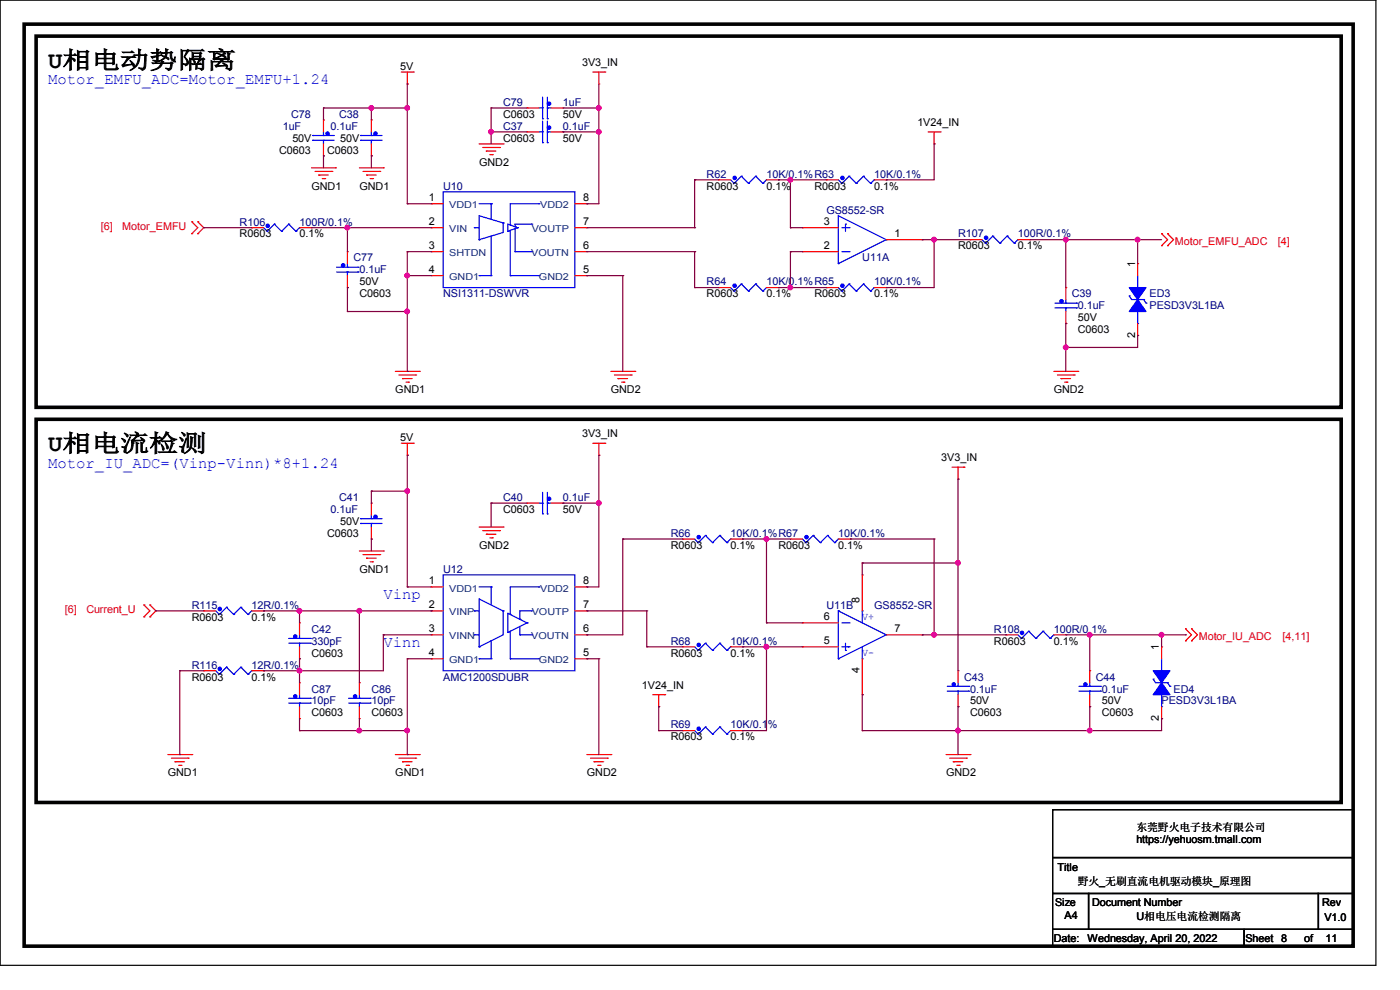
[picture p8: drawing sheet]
<svg xmlns="http://www.w3.org/2000/svg" width="297mm" height="210mm" viewBox="0 0 297 210" stroke-linecap="round" stroke-linejoin="round" font-family="sans-serif">
<path d="M0 0h291.9v204.8h-291.9zM223.3 171.7h63.8v10.2h-63.8zM223.3 181.9h63.8v7.6h-63.8zM223.3 189.5h7.6v7.6h-7.6zM223.3 197.1h40.6v3.6h-40.6zM230.9 189.5h48.8v7.6h-48.8zM263.9 197.1h23.2v3.6h-23.2zM279.7 189.5h7.4v7.6h-7.4z" fill="none" stroke="#000" stroke-width=".25"/>
<path d="M5.1 5.1h282v195.6h-282zM7.7 7.7h276.8v78.7h-276.8zM7.7 88.9h276.8v81.3h-276.8z" fill="none" stroke="#000" stroke-width=".76"/>
<g fill="none" stroke="#f00" stroke-width=".25">
<path d="M85.1 15.3h2.6M86.4 17.8h.1M86.4 15.3v2.5M87.7 15.3h.1M125.8 15.3h2.5M127 17.8h.1M127 15.3v2.5M128.3 15.3h.1M66.1 35.6h5.1M66.8 36.4h3.6M67.6 37.1h.1M67.6 37.1h2"/>
<path d="M68.4 37.9h.5M68.9 37.9h.1M70.4 36.4h.1M71.2 35.6h.1M76.2 35.6h5.1M77 36.4h3.6M77.8 37.1h.1M77.8 37.1h2M78.5 37.9h.5M79 37.9h.1M80.6 36.4h.1M81.3 35.6h.1"/>
<path d="M101.6 30.5h5.1M102.4 31.3h3.6M103.2 32h.1M103.2 32h2M103.9 32.8h.5M104.4 32.8h.1M106 31.3h.1M106.7 30.5h.1M196.9 28h2.5M198.2 30.5h.1M198.2 28v2.5M199.4 28h.1"/>
<path d="M40.7 49.6h.1M40.7 47h.1M40.7 47l1.3 1.3-1.3 1.3M42 47h.1M42 49.6h.1M42 47l1.2 1.3-1.2 1.3M246.4 49.6h.1M246.4 52.1h.1M246.4 49.6l1.3 1.2-1.3 1.3M247.7 49.6h.1M247.7 52.1h.1M247.7 49.6l1.3 1.2-1.3 1.3"/>
<path d="M83.9 78.8h5M84.6 79.5h3.6M88.2 79.5h.1M88.9 78.8h.1M129.6 78.8h5.1M130.3 79.5h3.6M133.9 79.5h.1M134.7 78.8h.1M223.6 78.8h5M224.3 79.5h3.6M227.9 79.5h.1M228.6 78.8h.1"/>
<path d="M85.1 94h2.6M85.4 80.3h.1M85.4 80.3h2M86.1 81.1h.6M86.4 96.6h.1M86.4 94v2.6M86.7 81.1h.1M87.7 94h.1M125.8 94h2.5M127 96.6h.1M127 94v2.6M128.3 94h.1"/>
<path d="M131.1 80.3h.1M131.1 80.3h2M131.9 81.1h.5M132.4 81.1h.1M202 99.1h2.5M203.2 99.1v2.5M204.5 99.1h.1M225.1 80.3h.1M225.1 80.3h2M225.8 81.1h.6M226.4 81.1h.1M76.2 116.9h5.1"/>
<path d="M77 117.6h3.6M77.8 118.4h.1M77.8 118.4h2M78.5 119.2h.5M79 119.2h.1M80.6 117.6h.1M81.3 116.9h.1M101.6 111.8h5.1M102.4 112.6h3.6M103.2 113.3h.1M103.2 113.3h2M103.9 114.1h.5"/>
<path d="M104.4 114.1h.1M106 112.6h.1M106.7 111.8h.1M203.2 101.6h.1M30.5 130.9h.1M30.5 128.3h.1M30.5 128.3l1.3 1.3-1.3 1.3M31.8 128.3h.1M31.8 130.9h.1M31.8 128.3l1.3 1.3-1.3 1.3M251.5 133.4h.1M251.5 135.9h.1"/>
<path d="M251.5 133.4l1.3 1.3-1.3 1.2M252.8 133.4h.1M252.8 135.9h.1M252.8 133.4l1.2 1.3-1.2 1.2M138.5 147.4h2.5M139.7 149.9h.1M139.7 147.4v2.5M141 147.4h.1M35.6 160.1h5.1M36.4 160.8h3.5M37.1 161.6h.1M37.1 161.6h2.1"/>
<path d="M37.9 162.3h.5M38.4 162.3h.1M39.9 160.8h.1M40.7 160.1h.1M83.9 160.1h5M84.6 160.8h3.6M85.4 161.6h.1M85.4 161.6h2M86.1 162.3h.6M86.7 162.3h.1M88.2 160.8h.1M88.9 160.1h.1"/>
<path d="M124.5 160.1h5.1M125.3 160.8h3.5M126 161.6h.1M126 161.6h2.1M126.8 162.3h.5M127.3 162.3h.1M128.8 160.8h.1M129.6 160.1h.1M200.7 160.1h5.1M201.5 160.8h3.5M202.2 161.6h.1M202.2 161.6h2.1"/>
<path d="M203 162.3h.5M203.5 162.3h.1M205 160.8h.1M205.8 160.1h.1"/>
</g>
<path d="M246.4 139.7v2.6M245.2 144.8h2.5M246.4 142.3h.1M246.4 149.9h.1M246.4 147.4v2.5M247.7 144.8h.1" fill="none" stroke="#00f" stroke-width=".25"/>
<path d="M244.6 142.3h3.6l-1.8 2.5z" fill-rule="evenodd" fill="#00f"/>
<path d="M244.6 142.3h3.6l-1.8 2.5zM244.6 144.1h.1M244.6 144.1l.6 .7M247.7 144.8l.5 .8M248.2 145.6h.1" fill="none" stroke="#00f" stroke-width=".25"/>
<path d="M246.4 144.8l1.8 2.6h-3.6z" fill-rule="evenodd" fill="#00f"/>
<path d="M76.5 111h.1M76.5 110h.1M76.5 111h4.6M76.5 110h4.6M78.8 111h.1M78.8 111v.8M246.4 144.8l1.8 2.6h-3.6z" fill="none" stroke="#00f" stroke-width=".25"/>
<path d="M246.4 137.2h.1M246.4 137.2v2.5M246.4 152.4h.1M246.4 149.9v2.5" fill="none" stroke="#f00" stroke-width=".25"/>
<circle cx="79.6" cy="109.6" r=".36" fill="#00f"/>
<g fill="none" stroke="#00f" stroke-width=".25">
<path d="M76.5 29.8h.1M76.5 28.7h.1M76.5 29.8h4.6M76.5 28.7h4.6M78.8 29.8h.1M78.8 29.8v.7M78.8 110h.1M78.8 109.3v.7"/>
<circle cx="79.6" cy="109.6" r=".36"/>
</g>
<path d="M78.8 106.7h.1M78.8 114.3h.1M78.8 106.7v2.6M78.8 111.8v2.5" fill="none" stroke="#f00" stroke-width=".25"/>
<circle cx="79.6" cy="28.3" r=".36" fill="#00f"/>
<g fill="none" stroke="#00f" stroke-width=".25">
<path d="M78.8 28.7h.1M78.8 28v.7M177.8 38.1l.8 .8M178.6 38.9h.1M180.1 37.4h.1M180.1 37.4l-1.5 1.5M180.1 37.4l1.6 1.5M181.7 38.9h.1M183.2 37.4h.1M183.2 37.4l-1.5 1.5M183.2 37.4l1.5 1.5M184.7 38.9h.1"/>
<path d="M185.5 38.1h.1M185.5 38.1l-.8 .8M177.8 139.7h.1M177.8 129.6h.1M177.8 129.6v10.1M177.8 129.6l10.2 5.1M178.6 132.1h1.5M178.6 137.2h1.5M179.4 138h.1M179.4 136.4v1.6M179.9 137.2h.1M180.1 132.1h.1"/>
<path d="M180.1 137.2h.1M182.9 129.6h.1M182.9 139.7h.1M182.9 129.6v2.5M182.9 137.2v2.5M188 134.7h.1M188 134.7l-10.2 5"/>
<circle cx="79.6" cy="28.3" r=".36"/>
</g>
<g fill="none" stroke="#f00" stroke-width=".25">
<path d="M78.8 25.4h.1M78.8 33.1h.1M78.8 25.4v2.6M78.8 30.5v2.6M170.2 137.2h.1M170.2 132.1h.1M170.2 137.2h7.6M170.2 132.1h7.6M182.9 122h.1M182.9 122v7.6M182.9 139.7v7.7M188 134.7h7.6"/>
<path d="M195.6 134.7h.1M182.9 147.4h.1"/>
</g>
<circle cx="178.7" cy="37.7" r=".36" fill="#00f"/>
<g fill="none" stroke="#00f" stroke-width=".25">
<path d="M71.4 57.7h4.6M71.4 56.7h4.6M73.7 57.7h.1M73.7 57.7v.8M76 57.7h.1M76 56.7h.1M94 122h28v20.3h-28zM100.6 134.7h.1M100.6 129.6h.1M100.6 134.7h1M100.6 129.6h1M101.6 137.2h.1"/>
<path d="M101.6 139.7h.1M101.6 124.5h2.6M101.6 139.7h2.6M104.2 124.5h.1M104.2 139.7h.1M104.2 124.5v3.8M104.2 135.9v3.8M106.7 129.6h.1M106.7 129.6l-5.1-2.6v10.2M106.7 129.6v5.1l-5.1 2.5M107.7 134.2h.1M108.2 130.3h.1"/>
<path d="M108.2 139.7h.1M108.2 139.7h6.1M108.2 133.9v5.8M110.3 134.7h.1M110.3 131.4h.1M110.3 134.7h2.5M110.3 132.9v1.8M111.8 132.1h.1M111.8 132.1l-4.1-2v4.1M111.8 132.1l-4.1 2.1M112.8 134.7h.1M112.8 129.6h.1"/>
<path d="M112.8 129.6h-2.5v1.8M114.3 124.5h.1M114.3 139.7h.1M114.3 124.5h-6.1v5.8"/>
<circle cx="178.7" cy="37.7" r=".36"/>
</g>
<g fill="none" stroke="#f00" stroke-width=".25">
<path d="M175.3 38.1h.1M175.3 38.1h2.5M185.5 38.1h2.5M188 38.1h.1M91.5 124.5h.1M91.5 129.6h.1M91.5 134.7h.1M91.5 139.7h.1M91.5 124.5h2.5M91.5 129.6h2.5M91.5 134.7h2.5M91.5 139.7h2.5"/>
<path d="M122 124.5h2.5M122 129.6h2.5M122 134.7h2.5M122 139.7h2.5M124.5 139.7h.1M124.5 134.7h.1M124.5 129.6h.1M124.5 124.5h.1"/>
</g>
<circle cx="72.8" cy="56.3" r=".36" fill="#00f"/>
<g fill="none" stroke="#00f" stroke-width=".25">
<path d="M73.7 56.7h.1M73.7 55.9v.8M147.4 114.3l.7 .8M148.1 115.1h.1M149.6 113.6h.1M149.6 113.6l-1.5 1.5M149.6 113.6l1.6 1.5M151.2 115.1h.1M152.7 113.6h.1M152.7 113.6l-1.5 1.5M152.7 113.6l1.5 1.5M154.2 115.1h.1"/>
<path d="M155 114.3h.1M155 114.3l-.8 .8"/>
<circle cx="72.8" cy="56.3" r=".36"/>
</g>
<path d="M73.7 53.4h.1M73.7 53.4v2.5M73.7 58.5v2.5M73.7 61h.1" fill="none" stroke="#f00" stroke-width=".25"/>
<circle cx="148.2" cy="113.9" r=".36" fill="#00f"/>
<g fill="none" stroke="#00f" stroke-width=".25">
<path d="M241.3 58.5v2.5M240.1 63.5h2.5M241.3 61h.1M241.3 68.6h.1M241.3 66.1v2.5M242.6 63.5h.1"/>
<circle cx="148.2" cy="113.9" r=".36"/>
</g>
<path d="M144.8 114.3h.1M144.8 114.3h2.6M155 114.3h2.5M157.5 114.3h.1" fill="none" stroke="#f00" stroke-width=".25"/>
<path d="M239.6 61h3.5l-1.8 2.5z" fill-rule="evenodd" fill="#00f"/>
<path d="M239.6 61h3.5l-1.8 2.5zM239.6 62.8h.1M239.6 62.8l.5 .7M242.6 63.5l.5 .8M243.1 64.3h.1" fill="none" stroke="#00f" stroke-width=".25"/>
<path d="M241.3 63.5l1.8 2.6h-3.5z" fill-rule="evenodd" fill="#00f"/>
<g fill="none" stroke="#00f" stroke-width=".25">
<path d="M241.3 63.5l1.8 2.6h-3.5zM147.4 137.2l.7 .8M148.1 138h.1M149.6 136.4h.1M149.6 136.4l-1.5 1.6M149.6 136.4l1.6 1.6M151.2 138h.1M152.7 136.4h.1M152.7 136.4l-1.5 1.6M152.7 136.4l1.5 1.6M154.2 138h.1M155 137.2h.1"/>
<path d="M155 137.2l-.8 .8"/>
</g>
<path d="M241.3 55.9h.1M241.3 55.9v2.6M241.3 71.2h.1M241.3 68.6v2.6" fill="none" stroke="#f00" stroke-width=".25"/>
<circle cx="148.2" cy="136.8" r=".36" fill="#00f"/>
<g fill="none" stroke="#00f" stroke-width=".25">
<path d="M61.3 149.1h4.5M61.3 148.1h4.5M63.5 149.1h.1M63.5 149.1v.8M65.8 149.1h.1M65.8 148.1h.1"/>
<circle cx="148.2" cy="136.8" r=".36"/>
</g>
<path d="M144.8 137.2h.1M144.8 137.2h2.6M155 137.2h2.5M157.5 137.2h.1" fill="none" stroke="#f00" stroke-width=".25"/>
<circle cx="62.6" cy="147.7" r=".36" fill="#00f"/>
<g fill="none" stroke="#00f" stroke-width=".25">
<path d="M223.8 65.3h4.6M223.8 64.3h4.6M226.1 65.3h.1M226.1 65.3v.8M228.4 65.3h.1M228.4 64.3h.1M63.5 148.1h.1M63.5 147.4v.7"/>
<circle cx="62.6" cy="147.7" r=".36"/>
</g>
<path d="M63.5 144.8h.1M63.5 152.4h.1M63.5 144.8v2.6M63.5 149.9v2.5" fill="none" stroke="#f00" stroke-width=".25"/>
<circle cx="225.2" cy="63.9" r=".36" fill="#00f"/>
<g fill="none" stroke="#00f" stroke-width=".25">
<path d="M226.1 64.3h.1M226.1 63.5v.8M170.2 114.3l.8 .8M171 115.1h.1M172.5 113.6h.1M172.5 113.6l-1.5 1.5M172.5 113.6l1.5 1.5M174 115.1h.1M175.6 113.6h.1M175.6 113.6l-1.6 1.5M175.6 113.6l1.5 1.5M177.1 115.1h.1"/>
<path d="M177.8 114.3h.1M177.8 114.3l-.7 .8"/>
<circle cx="225.2" cy="63.9" r=".36"/>
</g>
<path d="M226.1 61h.1M226.1 68.6h.1M226.1 61v2.5M226.1 66.1v2.5" fill="none" stroke="#f00" stroke-width=".25"/>
<circle cx="171.1" cy="113.9" r=".36" fill="#00f"/>
<g fill="none" stroke="#00f" stroke-width=".25">
<path d="M215.9 134.7l.8 .7M216.7 135.4h.1M218.2 133.9h.1M218.2 133.9l-1.5 1.5M218.2 133.9l1.6 1.5M219.8 135.4h.1M221.3 133.9h.1M221.3 133.9l-1.5 1.5M221.3 133.9l1.5 1.5M222.8 135.4h.1M223.6 134.7h.1M223.6 134.7l-.8 .7"/>
<circle cx="171.1" cy="113.9" r=".36"/>
</g>
<path d="M167.7 114.3h.1M167.7 114.3h2.5M177.8 114.3h2.6M180.4 114.3h.1" fill="none" stroke="#f00" stroke-width=".25"/>
<circle cx="216.8" cy="134.3" r=".36" fill="#00f"/>
<g fill="none" stroke="#00f" stroke-width=".25">
<path d="M208.3 50.8l.8 .8M209.1 51.6h.1M210.6 50.1h.1M210.6 50.1l-1.5 1.5M210.6 50.1l1.5 1.5M212.1 51.6h.1M213.7 50.1h.1M213.7 50.1l-1.6 1.5M213.7 50.1l1.5 1.5M215.2 51.6h.1M215.9 50.8h.1M215.9 50.8l-.7 .8"/>
<circle cx="216.8" cy="134.3" r=".36"/>
</g>
<path d="M213.4 134.7h.1M213.4 134.7h2.5M223.6 134.7h2.5M226.1 134.7h.1" fill="none" stroke="#f00" stroke-width=".25"/>
<circle cx="209.2" cy="50.4" r=".36" fill="#00f"/>
<g fill="none" stroke="#00f" stroke-width=".25">
<path d="M94 40.7h28v20.3h-28zM100.6 48.3h.1M100.6 48.3h1M101.6 50.8h.1M101.6 58.5h.1M101.6 43.2h2.6M101.6 58.5h2.6M104.2 43.2h.1M104.2 58.5h.1M104.2 43.2v3.3M104.2 50.1v8.4M106.7 47.3h.1"/>
<path d="M106.7 47.3l-5.1-1.5v5M106.7 47.3v2l-5.1 1.5M107.7 49.1h.1M108.2 47.8h.1M108.2 58.5h.1M108.2 58.5h6.1M108.2 48.8v9.7M109.3 53.4h.1M109.3 48h.1M109.3 48.6v4.8M109.3 53.4h3.5M109.8 48.3h.1"/>
<path d="M109.8 48.3l-2.1-.8v1.6M109.8 48.3l-2.1 .8M112.8 53.4h.1M112.8 47.5h.1M112.8 47.5h-3.5v.5M114.3 43.2h.1M114.3 58.5h.1M114.3 43.2h-6.1v4.6M45.8 129.6l.7 .7M46.5 130.3h.1M48 128.8h.1M48 128.8l-1.5 1.5"/>
<path d="M48 128.8l1.6 1.5M49.6 130.3h.1M51.1 128.8h.1M51.1 128.8l-1.5 1.5M51.1 128.8l1.5 1.5M52.6 130.3h.1M53.4 129.6h.1M53.4 129.6l-.8 .7"/>
<circle cx="209.2" cy="50.4" r=".36"/>
</g>
<g fill="none" stroke="#f00" stroke-width=".25">
<path d="M91.5 43.2h.1M91.5 48.3h.1M91.5 53.4h.1M91.5 58.5h.1M91.5 43.2h2.5M91.5 48.3h2.5M91.5 53.4h2.5M91.5 58.5h2.5M122 43.2h2.5M122 48.3h2.5M122 53.4h2.5M122 58.5h2.5"/>
<path d="M124.5 58.5h.1M124.5 53.4h.1M124.5 48.3h.1M124.5 43.2h.1M205.8 50.8h.1M205.8 50.8h2.5M215.9 50.8h2.6M218.5 50.8h.1"/>
</g>
<circle cx="46.6" cy="129.2" r=".36" fill="#00f"/>
<g fill="none" stroke="#00f" stroke-width=".25">
<path d="M147.4 155l.7 .7M148.1 155.7h.1M149.6 154.2h.1M149.6 154.2l-1.5 1.5M149.6 154.2l1.6 1.5M151.2 155.7h.1M152.7 154.2h.1M152.7 154.2l-1.5 1.5M152.7 154.2l1.5 1.5M154.2 155.7h.1M155 155h.1M155 155l-.8 .7"/>
<circle cx="46.6" cy="129.2" r=".36"/>
</g>
<path d="M43.2 129.6h.1M43.2 129.6h2.6M53.4 129.6h2.5M55.9 129.6h.1" fill="none" stroke="#f00" stroke-width=".25"/>
<circle cx="148.2" cy="154.6" r=".36" fill="#00f"/>
<g fill="none" stroke="#00f" stroke-width=".25">
<path d="M114.3 106.7h.8M115.1 109h.1M115.1 106.7h.1M115.1 104.4v4.6M116.1 109h.1M116.1 104.4v4.6"/>
<circle cx="148.2" cy="154.6" r=".36"/>
</g>
<path d="M144.8 155h.1M144.8 155h2.6M155 155h2.5M157.5 155h.1" fill="none" stroke="#f00" stroke-width=".25"/>
<circle cx="116.5" cy="105.8" r=".36" fill="#00f"/>
<g fill="none" stroke="#00f" stroke-width=".25">
<path d="M114.3 28h.8M115.1 30.3h.1M115.1 28h.1M115.1 25.7v4.6M116.1 30.3h.1M116.1 25.7v4.6M116.1 106.7h.1M116.1 106.7h.8"/>
<circle cx="116.5" cy="105.8" r=".36"/>
</g>
<path d="M111.8 106.7h.1M111.8 106.7h2.5M116.9 106.7h2.5M119.4 106.7h.1" fill="none" stroke="#f00" stroke-width=".25"/>
<circle cx="116.5" cy="27.1" r=".36" fill="#00f"/>
<g fill="none" stroke="#00f" stroke-width=".25">
<path d="M116.1 28h.1M116.1 28h.8M201 146.6h4.5M201 145.6h4.5M203.2 146.6h.1M203.2 146.6v.8M205.5 146.6h.1M205.5 145.6h.1"/>
<circle cx="116.5" cy="27.1" r=".36"/>
</g>
<path d="M111.8 28h.1M111.8 28h2.5M116.9 28h2.5M119.4 28h.1" fill="none" stroke="#f00" stroke-width=".25"/>
<circle cx="202.3" cy="145.2" r=".36" fill="#00f"/>
<g fill="none" stroke="#00f" stroke-width=".25">
<path d="M177.8 55.9h.1M178.6 53.4h1.5M178.6 48.3h1.5M179.4 47.5h.1M179.4 47.5v1.6M180.1 53.4h.1M180.1 48.3h.1M188 50.8h.1M188 50.8l-10.2 5.1M188 50.8l-10.2-5v10.1M61.3 136.4h4.5M61.3 135.4h4.5"/>
<path d="M63.5 136.4h.1M63.5 136.4v.8M65.8 136.4h.1M65.8 135.4h.1M203.2 145.6h.1M203.2 144.8v.8"/>
<circle cx="202.3" cy="145.2" r=".36"/>
</g>
<path d="M170.2 53.4h.1M170.2 48.3h.1M170.2 53.4h7.6M170.2 48.3h7.6M188 50.8h7.6M195.6 50.8h.1M203.2 142.3h.1M203.2 149.9h.1M203.2 142.3v2.5M203.2 147.4v2.5" fill="none" stroke="#f00" stroke-width=".25"/>
<circle cx="62.6" cy="135" r=".36" fill="#00f"/>
<g fill="none" stroke="#00f" stroke-width=".25">
<path d="M155 61l.7 .8M155.7 61.8h.1M157.3 60.2h.1M157.3 60.2l-1.6 1.6M157.3 60.2l1.5 1.6M158.8 61.8h.1M160.3 60.2h.1M160.3 60.2l-1.5 1.6M160.3 60.2l1.5 1.6M161.8 61.8h.1M162.6 61h.1M162.6 61l-.8 .8"/>
<path d="M63.5 135.4h.1M63.5 134.7v.7"/>
<circle cx="62.6" cy="135" r=".36"/>
</g>
<path d="M63.5 132.1h.1M63.5 139.7h.1M63.5 132.1v2.6M63.5 137.2v2.5" fill="none" stroke="#f00" stroke-width=".25"/>
<circle cx="155.8" cy="60.6" r=".36" fill="#00f"/>
<g fill="none" stroke="#00f" stroke-width=".25">
<path d="M45.8 142.3l.7 .7M46.5 143h.1M48 141.5h.1M48 141.5l-1.5 1.5M48 141.5l1.6 1.5M49.6 143h.1M51.1 141.5h.1M51.1 141.5l-1.5 1.5M51.1 141.5l1.5 1.5M52.6 143h.1M53.4 142.3h.1M53.4 142.3l-.8 .7"/>
<circle cx="155.8" cy="60.6" r=".36"/>
</g>
<path d="M152.4 61h.1M152.4 61h2.6M162.6 61h2.5M165.1 61h.1" fill="none" stroke="#f00" stroke-width=".25"/>
<circle cx="46.6" cy="141.9" r=".36" fill="#00f"/>
<g fill="none" stroke="#00f" stroke-width=".25">
<path d="M74 149.1h4.5M74 148.1h4.5M76.2 149.1h.1M76.2 149.1v.8M78.5 149.1h.1M78.5 148.1h.1"/>
<circle cx="46.6" cy="141.9" r=".36"/>
</g>
<path d="M43.2 142.3h.1M43.2 142.3h2.6M53.4 142.3h2.5M55.9 142.3h.1" fill="none" stroke="#f00" stroke-width=".25"/>
<circle cx="75.3" cy="147.7" r=".36" fill="#00f"/>
<g fill="none" stroke="#00f" stroke-width=".25">
<path d="M55.9 48.3l.8 .8M56.7 49.1h.1M58.2 47.5h.1M58.2 47.5l-1.5 1.6M58.2 47.5l1.5 1.6M59.7 49.1h.1M61.3 47.5h.1M61.3 47.5l-1.6 1.6M61.3 47.5l1.5 1.6M62.8 49.1h.1M63.5 48.3h.1M63.5 48.3l-.7 .8"/>
<path d="M76.2 148.1h.1M76.2 147.4v.7"/>
<circle cx="75.3" cy="147.7" r=".36"/>
</g>
<path d="M76.2 144.8h.1M76.2 152.4h.1M76.2 144.8v2.6M76.2 149.9v2.5" fill="none" stroke="#f00" stroke-width=".25"/>
<circle cx="56.8" cy="47.9" r=".36" fill="#00f"/>
<g fill="none" stroke="#00f" stroke-width=".25">
<path d="M66.3 29.8h.1M66.3 28.7h.1M66.3 29.8h4.6M66.3 28.7h4.6M68.6 29.8h.1M68.6 29.8v.7"/>
<circle cx="56.8" cy="47.9" r=".36"/>
</g>
<path d="M53.4 48.3h.1M53.4 48.3h2.5M63.5 48.3h2.6M66.1 48.3h.1" fill="none" stroke="#f00" stroke-width=".25"/>
<circle cx="69.5" cy="28.3" r=".36" fill="#00f"/>
<g fill="none" stroke="#00f" stroke-width=".25">
<path d="M68.6 28.7h.1M68.6 28v.7M114.3 22.9h.8M115.1 25.2h.1M115.1 22.9h.1M115.1 20.6v4.6M116.1 25.2h.1M116.1 20.6v4.6"/>
<circle cx="69.5" cy="28.3" r=".36"/>
</g>
<path d="M68.6 25.4h.1M68.6 33.1h.1M68.6 25.4v2.6M68.6 30.5v2.6" fill="none" stroke="#f00" stroke-width=".25"/>
<circle cx="116.5" cy="22" r=".36" fill="#00f"/>
<g fill="none" stroke="#00f" stroke-width=".25">
<path d="M116.1 22.9h.1M116.1 22.9h.8M155 38.1l.7 .8M155.7 38.9h.1M157.3 37.4h.1M157.3 37.4l-1.6 1.5M157.3 37.4l1.5 1.5M158.8 38.9h.1M160.3 37.4h.1M160.3 37.4l-1.5 1.5M160.3 37.4l1.5 1.5M161.8 38.9h.1"/>
<path d="M162.6 38.1h.1M162.6 38.1l-.8 .8"/>
<circle cx="116.5" cy="22" r=".36"/>
</g>
<path d="M111.8 22.9h.1M111.8 22.9h2.5M116.9 22.9h2.5M119.4 22.9h.1" fill="none" stroke="#f00" stroke-width=".25"/>
<circle cx="155.8" cy="37.7" r=".36" fill="#00f"/>
<g fill="none" stroke="#00f" stroke-width=".25">
<path d="M228.9 146.6h4.6M228.9 145.6h4.6M231.2 146.6h.1M231.2 146.6v.8M233.5 146.6h.1M233.5 145.6h.1"/>
<circle cx="155.8" cy="37.7" r=".36"/>
</g>
<path d="M152.4 38.1h.1M152.4 38.1h2.6M162.6 38.1h2.5M165.1 38.1h.1" fill="none" stroke="#f00" stroke-width=".25"/>
<circle cx="230.3" cy="145.2" r=".36" fill="#00f"/>
<g fill="none" stroke="#00f" stroke-width=".25">
<path d="M177.8 61l.8 .8M178.6 61.8h.1M180.1 60.2h.1M180.1 60.2l-1.5 1.6M180.1 60.2l1.6 1.6M181.7 61.8h.1M183.2 60.2h.1M183.2 60.2l-1.5 1.6M183.2 60.2l1.5 1.6M184.7 61.8h.1M185.5 61h.1M185.5 61l-.8 .8"/>
<path d="M231.2 145.6h.1M231.2 144.8v.8"/>
<circle cx="230.3" cy="145.2" r=".36"/>
</g>
<path d="M231.2 142.3h.1M231.2 149.9h.1M231.2 142.3v2.5M231.2 147.4v2.5" fill="none" stroke="#f00" stroke-width=".25"/>
<circle cx="178.7" cy="60.6" r=".36" fill="#00f"/>
<circle cx="178.7" cy="60.6" r=".36" fill="none" stroke="#00f" stroke-width=".25"/>
<path d="M175.3 61h.1M175.3 61h2.5M185.5 61h2.5M188 61h.1" fill="none" stroke="#f00" stroke-width=".25"/>
<g fill="none" stroke="#800040" stroke-width=".25">
<path d="M86.4 17.8h.1M86.4 17.8v25.4M127 17.8v5.1M78.8 33.1h.1M78.8 22.9h.1M78.8 22.9v2.5M78.8 33.1v2.5M78.8 22.9h7.6M86.4 22.9h.1M104.2 28h.1M104.2 28h7.6M104.2 28v2.5"/>
<path d="M119.4 28h.1M119.4 28h7.6M127 22.9h.1M127 28h.1M127 28v15.2h-2.5M124.5 58.5h.1M124.5 43.2h.1M124.5 53.4h22.9M124.5 58.5h7.6M132.1 58.5h.1M132.1 58.5v20.3M147.4 53.4h.1"/>
</g>
<circle cx="86.4" cy="22.9" r=".49" fill="#f0f"/>
<circle cx="86.4" cy="22.9" r=".49" fill="none" stroke="#f0f" stroke-width=".25"/>
<path d="M66.1 48.3h7.6M73.7 48.3h.1M86.4 43.2h.1M86.4 53.4h.1M86.4 43.2h5.1M86.4 53.4h5.1M86.4 53.4v5.1" fill="none" stroke="#800040" stroke-width=".25"/>
<circle cx="86.4" cy="58.4" r=".49" fill="#f0f"/>
<circle cx="86.4" cy="58.4" r=".49" fill="none" stroke="#f0f" stroke-width=".25"/>
<path d="M86.4 58.5h.1M86.4 58.5h5.1M86.4 58.5v7.6M86.4 66.1h.1M127 96.6h.1M127 96.6v10.1M124.5 139.7h.1M124.5 124.5h.1M124.5 139.7h2.5M124.5 124.5h2.5M127 139.7h.1M127 139.7v20.4" fill="none" stroke="#800040" stroke-width=".25"/>
<circle cx="127" cy="106.7" r=".49" fill="#f0f"/>
<circle cx="127" cy="106.7" r=".49" fill="none" stroke="#f0f" stroke-width=".25"/>
<g fill="none" stroke="#800040" stroke-width=".25">
<path d="M86.4 96.6h.1M86.4 96.6v27.9M78.8 114.3h.1M78.8 104.2h.1M78.8 104.2v2.5M78.8 114.3v2.6M78.8 104.2h7.6M86.4 104.2h.1M104.2 106.7h.1M104.2 106.7h7.6M104.2 106.7v5.1M119.4 106.7h.1"/>
<path d="M119.4 106.7h7.6M127 106.7h.1M127 106.7v17.8"/>
</g>
<circle cx="86.4" cy="104.2" r=".49" fill="#f0f"/>
<circle cx="86.4" cy="104.2" r=".49" fill="none" stroke="#f0f" stroke-width=".25"/>
<g fill="none" stroke="#800040" stroke-width=".25">
<path d="M55.9 129.6h.1M55.9 129.6h20.3M63.5 129.6h.1M63.5 129.6v2.5M76.2 129.6h.1M81.3 134.7h.1M81.3 134.7h10.2M86.4 124.5h.1M86.4 139.7h.1M86.4 124.5h5.1M86.4 139.7h5.1M86.4 139.7v15.3"/>
<path d="M86.4 155h.1"/>
</g>
<circle cx="63.5" cy="129.6" r=".49" fill="#f0f"/>
<circle cx="63.5" cy="129.6" r=".49" fill="none" stroke="#f0f" stroke-width=".25"/>
<circle cx="76.2" cy="129.6" r=".49" fill="#f0f"/>
<circle cx="76.2" cy="129.6" r=".49" fill="none" stroke="#f0f" stroke-width=".25"/>
<g fill="none" stroke="#800040" stroke-width=".25">
<path d="M132.1 114.3h.1M132.1 114.3h12.7M157.5 114.3h.1M157.5 114.3h10.2M162.6 114.3h.1M180.4 114.3h.1M180.4 114.3h17.8M63.5 139.7h.1M63.5 139.7v2.6M137.2 137.2h.1M137.2 137.2h7.6M157.5 137.2h.1"/>
<path d="M157.5 137.2h5.1M162.6 132.1h.1M162.6 132.1h7.6M195.6 134.7h.1M195.6 134.7h2.6M182.9 147.4h.1M182.9 147.4v7.6M203.2 149.9h.1M203.2 149.9v5.1"/>
</g>
<circle cx="162.6" cy="137.2" r=".49" fill="#f0f"/>
<circle cx="162.6" cy="137.2" r=".49" fill="none" stroke="#f0f" stroke-width=".25"/>
<g fill="none" stroke="#800040" stroke-width=".25">
<path d="M198.2 114.3h.1M198.2 114.3v20.4M124.5 129.6h.1M124.5 129.6h12.7M137.2 129.6h.1M137.2 129.6v7.6M162.6 137.2h.1M162.6 137.2v17.8h-5.1M162.6 137.2h7.6M139.7 155h.1M139.7 149.9h.1M139.7 155h5.1"/>
<path d="M139.7 149.9v5.1M157.5 155h.1"/>
</g>
<circle cx="198.1" cy="134.6" r=".49" fill="#f0f"/>
<circle cx="198.1" cy="134.6" r=".49" fill="none" stroke="#f0f" stroke-width=".25"/>
<path d="M162.6 114.3h.1M162.6 114.3v17.8" fill="none" stroke="#800040" stroke-width=".25"/>
<circle cx="162.6" cy="114.3" r=".49" fill="#f0f"/>
<circle cx="162.6" cy="114.3" r=".49" fill="none" stroke="#f0f" stroke-width=".25"/>
<path d="M182.9 119.4h.1M182.9 119.4h20.3M182.9 119.4v2.6M203.2 119.4h.1M203.2 119.4v22.9M182.9 155h.1M182.9 155h20.3M203.2 155h.1M203.2 155v5.1" fill="none" stroke="#800040" stroke-width=".25"/>
<circle cx="203.2" cy="155" r=".49" fill="#f0f"/>
<circle cx="203.2" cy="155" r=".49" fill="none" stroke="#f0f" stroke-width=".25"/>
<path d="M203.2 101.6h.1M203.2 101.6v17.8" fill="none" stroke="#800040" stroke-width=".25"/>
<circle cx="203.2" cy="119.4" r=".49" fill="#f0f"/>
<circle cx="203.2" cy="119.4" r=".49" fill="none" stroke="#f0f" stroke-width=".25"/>
<path d="M231.2 134.7h.1M231.2 134.7v7.6" fill="none" stroke="#800040" stroke-width=".25"/>
<circle cx="231.2" cy="134.6" r=".49" fill="#f0f"/>
<circle cx="231.2" cy="134.6" r=".49" fill="none" stroke="#f0f" stroke-width=".25"/>
<path d="M231.2 134.7h.1M231.2 134.7h15.2M203.2 155h.1M231.2 149.9h.1M231.2 149.9v5.1h-28" fill="none" stroke="#800040" stroke-width=".25"/>
<circle cx="231.2" cy="155" r=".49" fill="#f0f"/>
<circle cx="231.2" cy="155" r=".49" fill="none" stroke="#f0f" stroke-width=".25"/>
<path d="M246.4 134.7h.1M246.4 134.7v2.5" fill="none" stroke="#800040" stroke-width=".25"/>
<circle cx="246.4" cy="134.6" r=".49" fill="#f0f"/>
<circle cx="246.4" cy="134.6" r=".49" fill="none" stroke="#f0f" stroke-width=".25"/>
<path d="M132.1 114.3h.1M132.1 114.3v20.4h-7.6M81.3 134.7h.1M81.3 134.7v7.6h-17.8M124.5 134.7h.1M246.4 134.7h5.1M251.5 134.7h.1M63.5 142.3h.1M231.2 155h.1M246.4 152.4h.1M246.4 152.4v2.6h-15.2" fill="none" stroke="#800040" stroke-width=".25"/>
<circle cx="63.5" cy="142.3" r=".49" fill="#f0f"/>
<circle cx="63.5" cy="142.3" r=".49" fill="none" stroke="#f0f" stroke-width=".25"/>
<path d="M124.5 48.3h22.9M147.4 48.3h.1M167.7 61h.1M167.7 61h7.6M226.1 68.6h.1M226.1 68.6v5.1" fill="none" stroke="#800040" stroke-width=".25"/>
<circle cx="167.7" cy="61" r=".49" fill="#f0f"/>
<circle cx="167.7" cy="61" r=".49" fill="none" stroke="#f0f" stroke-width=".25"/>
<path d="M167.7 53.4h.1M167.7 53.4v7.6M167.7 53.4h2.5M198.2 50.8h.1M198.2 50.8v10.2h-10.2M188 61h.1" fill="none" stroke="#800040" stroke-width=".25"/>
<circle cx="198.1" cy="50.8" r=".49" fill="#f0f"/>
<circle cx="198.1" cy="50.8" r=".49" fill="none" stroke="#f0f" stroke-width=".25"/>
<path d="M165.1 38.1h.1M165.1 38.1h2.6M167.7 38.1h.1M167.7 38.1v10.2M195.6 50.8h.1M195.6 50.8h2.6M226.1 50.8h.1M226.1 50.8v10.2" fill="none" stroke="#800040" stroke-width=".25"/>
<circle cx="167.7" cy="38.1" r=".49" fill="#f0f"/>
<circle cx="167.7" cy="38.1" r=".49" fill="none" stroke="#f0f" stroke-width=".25"/>
<g fill="none" stroke="#800040" stroke-width=".25">
<path d="M147.4 38.1h.1M147.4 38.1h5M147.4 38.1v10.2M167.7 38.1h.1M167.7 38.1h7.6M188 38.1h.1M188 38.1h10.2M147.4 53.4h.1M147.4 53.4v7.6M167.7 48.3h.1M167.7 48.3h2.5M226.1 50.8h.1"/>
<path d="M226.1 50.8h15.2M241.3 50.8h.1M241.3 50.8v5.1M147.4 61h.1M147.4 61h5M165.1 61h.1M165.1 61h2.6"/>
</g>
<circle cx="241.3" cy="50.8" r=".49" fill="#f0f"/>
<circle cx="241.3" cy="50.8" r=".49" fill="none" stroke="#f0f" stroke-width=".25"/>
<path d="M241.3 50.8h.1M241.3 50.8h5.1M226.1 73.7h.1M226.1 73.7v5.1M241.3 71.2h.1M241.3 71.2v2.5h-15.2" fill="none" stroke="#800040" stroke-width=".25"/>
<circle cx="226.1" cy="73.7" r=".49" fill="#f0f"/>
<circle cx="226.1" cy="73.7" r=".49" fill="none" stroke="#f0f" stroke-width=".25"/>
<path d="M198.2 30.5h.1M198.2 30.5v7.6M43.2 48.3h.1M43.2 48.3h10.2M73.7 48.3h.1M73.7 48.3h17.8M73.7 48.3v5.1" fill="none" stroke="#800040" stroke-width=".25"/>
<circle cx="73.7" cy="48.3" r=".49" fill="#f0f"/>
<circle cx="73.7" cy="48.3" r=".49" fill="none" stroke="#f0f" stroke-width=".25"/>
<path d="M73.7 61h.1M73.7 66.1h.1M73.7 61v5.1M73.7 66.1h12.7" fill="none" stroke="#800040" stroke-width=".25"/>
<circle cx="86.4" cy="66.1" r=".49" fill="#f0f"/>
<circle cx="86.4" cy="66.1" r=".49" fill="none" stroke="#f0f" stroke-width=".25"/>
<path d="M68.6 22.9h.1M68.6 22.9v2.5M68.6 22.9h10.2M78.8 22.9h.1M86.4 78.8h.1M86.4 66.1v12.7" fill="none" stroke="#800040" stroke-width=".25"/>
<circle cx="78.8" cy="22.9" r=".49" fill="#f0f"/>
<circle cx="78.8" cy="22.9" r=".49" fill="none" stroke="#f0f" stroke-width=".25"/>
<path d="M68.6 33.1h.1M68.6 33.1v2.5M119.4 22.9h7.6M127 22.9h.1M127 28h.1M127 22.9v5.1" fill="none" stroke="#800040" stroke-width=".25"/>
<circle cx="127" cy="22.9" r=".49" fill="#f0f"/>
<circle cx="127" cy="22.9" r=".49" fill="none" stroke="#f0f" stroke-width=".25"/>
<circle cx="127" cy="28" r=".49" fill="#f0f"/>
<circle cx="127" cy="28" r=".49" fill="none" stroke="#f0f" stroke-width=".25"/>
<path d="M104.2 22.9h.1M104.2 28h.1M104.2 22.9h7.6M104.2 22.9v5.1" fill="none" stroke="#800040" stroke-width=".25"/>
<circle cx="104.2" cy="28" r=".49" fill="#f0f"/>
<circle cx="104.2" cy="28" r=".49" fill="none" stroke="#f0f" stroke-width=".25"/>
<path d="M198.2 50.8h.1M198.2 50.8h7.6M218.5 50.8h7.6M226.1 50.8h.1" fill="none" stroke="#800040" stroke-width=".25"/>
<circle cx="226.1" cy="50.8" r=".49" fill="#f0f"/>
<circle cx="226.1" cy="50.8" r=".49" fill="none" stroke="#f0f" stroke-width=".25"/>
<g fill="none" stroke="#800040" stroke-width=".25">
<path d="M76.2 129.6h.1M76.2 129.6v15.2M76.2 129.6h15.3M91.5 129.6h.1M198.2 134.7h15.2M213.4 134.7h.1M226.1 134.7h5.1M231.2 134.7h.1M63.5 142.3h.1M63.5 142.3v2.5M76.2 155h.1M76.2 152.4v2.6"/>
<path d="M76.2 155h10.2M86.4 155h.1M86.4 155v5.1M86.4 160.1h.1"/>
</g>
<circle cx="86.4" cy="155" r=".49" fill="#f0f"/>
<circle cx="86.4" cy="155" r=".49" fill="none" stroke="#f0f" stroke-width=".25"/>
<path d="M63.5 155h.1M63.5 152.4v2.6M63.5 155h12.7M76.2 155h.1" fill="none" stroke="#800040" stroke-width=".25"/>
<circle cx="76.2" cy="155" r=".49" fill="#f0f"/>
<circle cx="76.2" cy="155" r=".49" fill="none" stroke="#f0f" stroke-width=".25"/>
<path d="M33.1 129.6h.1M33.1 129.6h10.1M38.1 142.3h.1M38.1 142.3h5.1M38.1 142.3v17.8M55.9 142.3h.1M55.9 142.3h7.6M38.1 160.1h.1" fill="none" stroke="#800040" stroke-width=".25"/>
<circle cx="86.4" cy="22.9" r=".49" fill="#f0f"/>
<circle cx="86.4" cy="22.9" r=".49" fill="none" stroke="#f0f" stroke-width=".25"/>
<circle cx="86.4" cy="58.4" r=".49" fill="#f0f"/>
<circle cx="86.4" cy="58.4" r=".49" fill="none" stroke="#f0f" stroke-width=".25"/>
<circle cx="127" cy="106.7" r=".49" fill="#f0f"/>
<circle cx="127" cy="106.7" r=".49" fill="none" stroke="#f0f" stroke-width=".25"/>
<circle cx="86.4" cy="104.2" r=".49" fill="#f0f"/>
<circle cx="86.4" cy="104.2" r=".49" fill="none" stroke="#f0f" stroke-width=".25"/>
<circle cx="63.5" cy="129.6" r=".49" fill="#f0f"/>
<circle cx="63.5" cy="129.6" r=".49" fill="none" stroke="#f0f" stroke-width=".25"/>
<circle cx="76.2" cy="129.6" r=".49" fill="#f0f"/>
<circle cx="76.2" cy="129.6" r=".49" fill="none" stroke="#f0f" stroke-width=".25"/>
<circle cx="162.6" cy="137.2" r=".49" fill="#f0f"/>
<circle cx="162.6" cy="137.2" r=".49" fill="none" stroke="#f0f" stroke-width=".25"/>
<circle cx="198.1" cy="134.6" r=".49" fill="#f0f"/>
<circle cx="198.1" cy="134.6" r=".49" fill="none" stroke="#f0f" stroke-width=".25"/>
<circle cx="162.6" cy="114.3" r=".49" fill="#f0f"/>
<circle cx="162.6" cy="114.3" r=".49" fill="none" stroke="#f0f" stroke-width=".25"/>
<circle cx="203.2" cy="155" r=".49" fill="#f0f"/>
<circle cx="203.2" cy="155" r=".49" fill="none" stroke="#f0f" stroke-width=".25"/>
<circle cx="203.2" cy="119.4" r=".49" fill="#f0f"/>
<circle cx="203.2" cy="119.4" r=".49" fill="none" stroke="#f0f" stroke-width=".25"/>
<circle cx="231.2" cy="134.6" r=".49" fill="#f0f"/>
<circle cx="231.2" cy="134.6" r=".49" fill="none" stroke="#f0f" stroke-width=".25"/>
<circle cx="231.2" cy="155" r=".49" fill="#f0f"/>
<circle cx="231.2" cy="155" r=".49" fill="none" stroke="#f0f" stroke-width=".25"/>
<circle cx="246.4" cy="134.6" r=".49" fill="#f0f"/>
<circle cx="246.4" cy="134.6" r=".49" fill="none" stroke="#f0f" stroke-width=".25"/>
<circle cx="63.5" cy="142.3" r=".49" fill="#f0f"/>
<circle cx="63.5" cy="142.3" r=".49" fill="none" stroke="#f0f" stroke-width=".25"/>
<circle cx="167.7" cy="61" r=".49" fill="#f0f"/>
<circle cx="167.7" cy="61" r=".49" fill="none" stroke="#f0f" stroke-width=".25"/>
<circle cx="198.1" cy="50.8" r=".49" fill="#f0f"/>
<circle cx="198.1" cy="50.8" r=".49" fill="none" stroke="#f0f" stroke-width=".25"/>
<circle cx="167.7" cy="38.1" r=".49" fill="#f0f"/>
<circle cx="167.7" cy="38.1" r=".49" fill="none" stroke="#f0f" stroke-width=".25"/>
<circle cx="241.3" cy="50.8" r=".49" fill="#f0f"/>
<circle cx="241.3" cy="50.8" r=".49" fill="none" stroke="#f0f" stroke-width=".25"/>
<circle cx="226.1" cy="73.7" r=".49" fill="#f0f"/>
<circle cx="226.1" cy="73.7" r=".49" fill="none" stroke="#f0f" stroke-width=".25"/>
<circle cx="73.7" cy="48.3" r=".49" fill="#f0f"/>
<circle cx="73.7" cy="48.3" r=".49" fill="none" stroke="#f0f" stroke-width=".25"/>
<circle cx="86.4" cy="66.1" r=".49" fill="#f0f"/>
<circle cx="86.4" cy="66.1" r=".49" fill="none" stroke="#f0f" stroke-width=".25"/>
<circle cx="78.8" cy="22.9" r=".49" fill="#f0f"/>
<circle cx="78.8" cy="22.9" r=".49" fill="none" stroke="#f0f" stroke-width=".25"/>
<circle cx="127" cy="22.9" r=".49" fill="#f0f"/>
<circle cx="127" cy="22.9" r=".49" fill="none" stroke="#f0f" stroke-width=".25"/>
<circle cx="127" cy="28" r=".49" fill="#f0f"/>
<circle cx="127" cy="28" r=".49" fill="none" stroke="#f0f" stroke-width=".25"/>
<circle cx="104.2" cy="28" r=".49" fill="#f0f"/>
<circle cx="104.2" cy="28" r=".49" fill="none" stroke="#f0f" stroke-width=".25"/>
<circle cx="226.1" cy="50.8" r=".49" fill="#f0f"/>
<circle cx="226.1" cy="50.8" r=".49" fill="none" stroke="#f0f" stroke-width=".25"/>
<circle cx="86.4" cy="155" r=".49" fill="#f0f"/>
<circle cx="86.4" cy="155" r=".49" fill="none" stroke="#f0f" stroke-width=".25"/>
<circle cx="76.2" cy="155" r=".49" fill="#f0f"/>
<circle cx="76.2" cy="155" r=".49" fill="none" stroke="#f0f" stroke-width=".25"/>
<g font-size="5.1">
<text x="10.2" y="14.5">U相电动势隔离</text>
<text x="10.2" y="95.8">U相电流检测</text>
</g>
<g font-size="3.3" fill="#00f">
<text x="10.2" y="17.9">Motor_EMFU_ADC=Motor_EMFU+1.24</text>
<text x="10.2" y="99.2">Motor_IU_ADC=(Vinp-Vinn)*8+1.24</text>
<text x="81.3" y="127.1">Vinp</text>
<text x="81.3" y="137.3">Vinn</text>
</g>
<g font-size="2.3">
<text x="84.9" y="14.8">5V</text>
<text x="123.5" y="14.1">3V3_IN</text>
<text x="106.7" y="25">C0603</text>
<text x="119.4" y="25">50V</text>
<text x="194.6" y="26.8">1V24_IN</text>
<text x="59.2" y="32.6">C0603</text>
<text x="62" y="30.1">50V</text>
<text x="69.4" y="32.6">C0603</text>
<text x="72.2" y="30.1">50V</text>
<text x="101.6" y="35.1">GND2</text>
<text x="106.7" y="30.1">C0603</text>
<text x="119.4" y="30.1">50V</text>
<text x="66.1" y="40.2">GND1</text>
<text x="76.2" y="40.2">GND1</text>
<text x="149.9" y="40.2">R0603</text>
<text x="162.6" y="40.2">0.1%</text>
<text x="172.8" y="40.2">R0603</text>
<text x="185.5" y="40.2">0.1%</text>
<text x="91" y="42.7">1</text>
<text x="91" y="47.8">2</text>
<text x="123.7" y="47.8">7</text>
<text x="123.7" y="42.7">8</text>
<text x="174.8" y="47.8">3</text>
<text x="50.8" y="50.4">R0603</text>
<text x="63.5" y="50.4">0.1%</text>
<text x="91" y="52.8">3</text>
<text x="123.7" y="52.8">6</text>
<text x="174.8" y="52.8">2</text>
<text x="189.8" y="50.3">1</text>
<text x="203.2" y="52.9">R0603</text>
<text x="215.9" y="52.9">0.1%</text>
<text x="91" y="57.9">4</text>
<text x="123.7" y="57.9">5</text>
<text x="240.8" y="56.7" transform="rotate(-90 240.8 56.7)">1</text>
<text x="76.2" y="60.5">50V</text>
<text x="76.2" y="63.1">C0603</text>
<text x="149.9" y="63.1">R0603</text>
<text x="162.6" y="63.1">0.1%</text>
<text x="172.8" y="63.1">R0603</text>
<text x="185.5" y="63.1">0.1%</text>
<text x="228.6" y="68.2">50V</text>
<text x="228.6" y="70.7">C0603</text>
<text x="240.8" y="71.7" transform="rotate(-90 240.8 71.7)">2</text>
<text x="83.9" y="83.4">GND1</text>
<text x="129.6" y="83.4">GND2</text>
<text x="223.6" y="83.4">GND2</text>
<text x="84.9" y="93.6">5V</text>
<text x="123.5" y="92.8">3V3_IN</text>
<text x="199.7" y="97.9">3V3_IN</text>
<text x="69.4" y="113.9">C0603</text>
<text x="72.2" y="111.3">50V</text>
<text x="106.7" y="108.8">C0603</text>
<text x="119.4" y="108.8">50V</text>
<text x="101.6" y="116.4">GND2</text>
<text x="142.3" y="116.4">R0603</text>
<text x="155" y="116.4">0.1%</text>
<text x="165.1" y="116.4">R0603</text>
<text x="177.8" y="116.4">0.1%</text>
<text x="76.2" y="121.5">GND1</text>
<text x="91" y="124">1</text>
<text x="123.7" y="124">8</text>
<text x="40.7" y="131.7">R0603</text>
<text x="53.4" y="131.7">0.1%</text>
<text x="91" y="129">2</text>
<text x="123.7" y="129">7</text>
<text x="174.8" y="131.6">6</text>
<text x="182.4" y="127.8" transform="rotate(-90 182.4 127.8)">8</text>
<text x="91" y="134.1">3</text>
<text x="123.7" y="134.1">6</text>
<text x="174.8" y="136.7">5</text>
<text x="189.8" y="134.1">7</text>
<text x="210.9" y="136.7">R0603</text>
<text x="223.6" y="136.7">0.1%</text>
<text x="245.9" y="138" transform="rotate(-90 245.9 138)">1</text>
<text x="66.1" y="139.3">C0603</text>
<text x="91" y="139.2">4</text>
<text x="123.7" y="139.2">5</text>
<text x="142.3" y="139.3">R0603</text>
<text x="155" y="139.3">0.1%</text>
<text x="182.4" y="142.8" transform="rotate(-90 182.4 142.8)">4</text>
<text x="40.7" y="144.4">R0603</text>
<text x="53.4" y="144.4">0.1%</text>
<text x="136.2" y="146.1">1V24_IN</text>
<text x="205.8" y="149.4">50V</text>
<text x="233.7" y="149.4">50V</text>
<text x="66.1" y="152">C0603</text>
<text x="78.8" y="152">C0603</text>
<text x="205.8" y="152">C0603</text>
<text x="233.7" y="152">C0603</text>
<text x="245.9" y="153" transform="rotate(-90 245.9 153)">2</text>
<text x="142.3" y="157.1">R0603</text>
<text x="155" y="157.1">0.1%</text>
<text x="35.6" y="164.7">GND1</text>
<text x="83.9" y="164.7">GND1</text>
<text x="124.5" y="164.7">GND2</text>
<text x="200.7" y="164.7">GND2</text>
<text x="241.1" y="176.4">东莞野火电子技术有限公司</text>
<text x="241.1" y="178.9">https://yehuosm.tmall.com</text>
<text x="224.3" y="184.7">Title</text>
<text x="228.6" y="187.8">野火_无刷直流电机驱动模块_原理图</text>
<text x="223.8" y="192.1">Size</text>
<text x="225.8" y="194.9">A4</text>
<text x="231.7" y="192.1">Document Number</text>
<text x="241.1" y="195.2">U相电压电流检测隔离</text>
<text x="280.5" y="192.1">Rev</text>
<text x="281" y="195.4">V1.0</text>
<text x="223.6" y="199.7">Date:</text>
<text x="230.7" y="199.7">Wednesday, April 20, 2022</text>
<text x="264.2" y="199.7">Sheet</text>
<text x="271.8" y="199.7">8</text>
<text x="276.6" y="199.7">of</text>
<text x="281.2" y="199.7">11</text>
</g>
<g font-size="2.3" fill="#000080">
<text x="106.7" y="22.4">C79</text>
<text x="119.4" y="22.4">1uF</text>
<text x="60" y="27.5">1uF</text>
<text x="61.8" y="25">C78</text>
<text x="70.1" y="27.5">0.1uF</text>
<text x="71.9" y="25">C38</text>
<text x="106.7" y="27.5">C37</text>
<text x="119.4" y="27.5">0.1uF</text>
<text x="94" y="40.2">U10</text>
<text x="149.9" y="37.7">R62</text>
<text x="162.6" y="37.7">10K/0.1%R63</text>
<text x="185.5" y="37.7">10K/0.1%</text>
<text x="50.8" y="47.8">R106</text>
<text x="63.5" y="47.8">100R/0.1%</text>
<text x="175.3" y="45.3">GS8552-SR</text>
<text x="203.2" y="50.4">R107</text>
<text x="215.9" y="50.4">100R/0.1%</text>
<text x="75" y="55.5">C77</text>
<text x="76.2" y="58">0.1uF</text>
<text x="182.9" y="55.5">U11A</text>
<text x="94" y="63.1">NSI1311-DSWVR</text>
<text x="149.9" y="60.5">R64</text>
<text x="162.6" y="60.5">10K/0.1%R65</text>
<text x="185.5" y="60.5">10K/0.1%</text>
<text x="227.4" y="63.1">C39</text>
<text x="228.6" y="65.6">0.1uF</text>
<text x="243.9" y="63.1">ED3</text>
<text x="243.9" y="65.6">PESD3V3L1BA</text>
<text x="71.9" y="106.3">C41</text>
<text x="106.7" y="106.3">C40</text>
<text x="119.4" y="106.3">0.1uF</text>
<text x="70.1" y="108.8">0.1uF</text>
<text x="142.3" y="113.9">R66</text>
<text x="155" y="113.9">10K/0.1%R67</text>
<text x="177.8" y="113.9">10K/0.1%</text>
<text x="94" y="121.5">U12</text>
<text x="40.7" y="129.1">R115</text>
<text x="53.4" y="129.1">12R/0.1%</text>
<text x="175.3" y="129.1">U11B</text>
<text x="185.5" y="129.1">GS8552-SR</text>
<text x="66.1" y="134.2">C42</text>
<text x="66.1" y="136.7">330pF</text>
<text x="142.3" y="136.7">R68</text>
<text x="155" y="136.7">10K/0.1%</text>
<text x="210.9" y="134.2">R108</text>
<text x="223.6" y="134.2">100R/0.1%</text>
<text x="40.7" y="141.8">R116</text>
<text x="53.4" y="141.8">12R/0.1%</text>
<text x="66.1" y="146.9">C87</text>
<text x="66.1" y="149.4">10pF</text>
<text x="78.8" y="146.9">C86</text>
<text x="78.8" y="149.4">10pF</text>
<text x="94" y="144.4">AMC1200SDUBR</text>
<text x="204.5" y="144.4">C43</text>
<text x="205.8" y="146.9">0.1uF</text>
<text x="232.5" y="144.4">C44</text>
<text x="233.7" y="146.9">0.1uF</text>
<text x="246.4" y="149.4">PESD3V3L1BA</text>
<text x="249" y="146.9">ED4</text>
<text x="142.3" y="154.5">R69</text>
<text x="155" y="154.5">10K/0.1</text>
<text x="162.9" y="154.5">%</text>
</g>
<g font-size="2.3" fill="#f00">
<text x="21.4" y="48.9">[6]</text>
<text x="26" y="48.9">Motor_EMFU</text>
<text x="249.2" y="51.9">Motor_EMFU_ADC</text>
<text x="271.1" y="51.9">[4]</text>
<text x="13.8" y="130.1">[6]</text>
<text x="18.3" y="130.1">Current_U</text>
<text x="254.3" y="135.7">Motor_IU_ADC</text>
<text x="272.1" y="135.7">[4,11]</text>
</g>
<g font-size="2.3" fill="#00f">
<text x="182.9" y="131.4">V+</text>
<text x="182.9" y="139.1">V-</text>
</g>
<g font-size="2" fill="#004080">
<text x="95.3" y="44.2">VDD1</text>
<text x="114.6" y="44.2">VDD2</text>
<text x="95.3" y="49.3">VIN</text>
<text x="112.8" y="49.3">VOUTP</text>
<text x="95.3" y="54.4">SHTDN</text>
<text x="95.3" y="59.4">GND1</text>
<text x="112.7" y="54.4">VOUTN</text>
<text x="114.3" y="59.4">GND2</text>
<text x="95.3" y="125.5">VDD1</text>
<text x="114.6" y="125.5">VDD2</text>
<text x="95.3" y="130.6">VINP</text>
<text x="112.8" y="130.6">VOUTP</text>
<text x="95.3" y="135.6">VINN</text>
<text x="112.7" y="135.6">VOUTN</text>
<text x="95.3" y="140.7">GND1</text>
<text x="114.3" y="140.7">GND2</text>
</g>
</svg>
